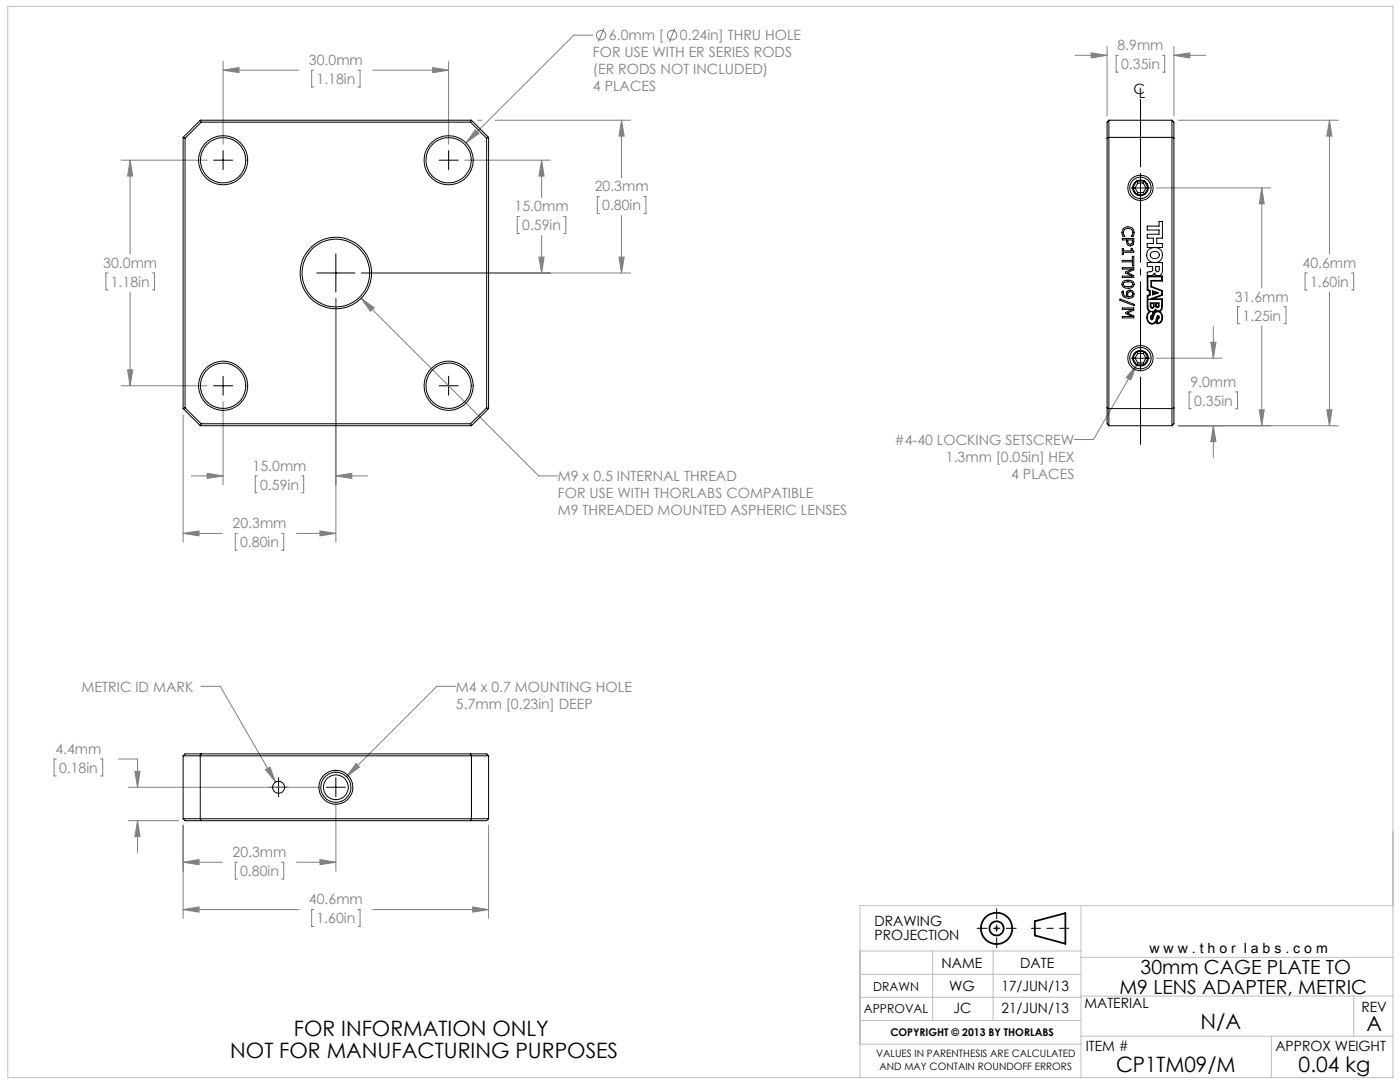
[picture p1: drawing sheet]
<svg xmlns="http://www.w3.org/2000/svg" width="279mm" height="216mm" viewBox="0 0 279 216" stroke-linecap="round" stroke-linejoin="round" font-family="sans-serif">
<g fill="none" stroke="#000" stroke-width=".35">
<path d="M206.5 183.8l6.1-1.6v6.1l-6.1-1.6z"/>
<circle cx="198.9" cy="185.2" r="3.1"/>
<circle cx="198.9" cy="185.2" r="1.4"/>
</g>
<g fill="none" stroke="#808080" stroke-width=".2">
<path d="M44.5 14l3.2-.5v1zM44.5 14h15.2M44.5 12.2v16.6M62.6 14h-.4v3.4h.4M71.4 14h.5v3.4h-.5M74.4 14h15.1M86.4 13.5l3.1 .5-3.1 .5zM89.5 12.2v16.6M118.3 7h-3.8l-21.5 21.5M120.5 5.7l-1.1 2.7M134.7 5.7l-1.1 2.7M214.6 11h6.3"/>
<path d="M217.8 10.5l3.1 .5-3.1 .6zM220.9 9.3v13.8M223.2 11h-.5v3.4h.5M232 11h.4v3.4h-.4M234.3 11h6.3M234.3 9.3v13.8M234.3 11l3.2-.5v1.1zM24.2 32h17.1M26 32l.5 3.1h-1zM26 32v18.7M92.7 32h17.2M94.9 25.9l.7 .7-2.6 1.9z"/>
<path d="M95.4 24h.8M98.8 24h27M108.1 32l.5 3.1h-1zM108.1 32v7.4M119.6 39.2h-.4v3.4h.4M124 24l.6 3.2h-1.1zM124 24v11.5M128.5 39.2h.4v3.4h-.4M230.8 37.5h22.8M235.2 24h31.9M251.8 37.5l.5 3.2h-1zM251.8 37.5v19.9"/>
<path d="M265.3 24v26.7M265.3 24l.5 3.2h-1zM21.6 54.5h-.5v3.4h.5M26 58.3v18.7M30.4 54.5h.4v3.4h-.4M67 59.5v48.7M72.1 59.5l2.6 1.9-.8 .7zM72.1 59.5l35.4 35.5h3.8M72.1 54.5h53.7M103.7 43.2h-.5v3.4h.5M107.6 51.3h1l-.5 3.2zM108.1 47v7.5"/>
<path d="M112.5 43.2h.4v3.4h-.4M123.5 51.3h1.1l-.6 3.2zM124 43v11.5M260.9 54.5h-.4v3.4h.4M265.3 58.3v26.6M269.7 54.5h.5v3.4h-.5M24.2 77h17.1M25.5 73.8h1l-.5 3.2zM226.8 72.8l-1.1 3-.9-.5zM226.8 72.8l-8.6 14.9h-3.8M230.8 71.5h13.1M237.7 78.2h-.4v3.4h.4"/>
<path d="M241.7 68.3h1l-.6 3.2zM242.1 65.1v6.4M246.6 78.2h.4v3.4h-.4M247.4 61.2h-.4v3.4h.4M251.8 65v19.9M256.2 61.2h.4v3.4h-.4M36.5 82.8v25.4M38.2 95h6.3M41.3 94.4l3.2 .6-3.2 .5zM44.5 80.2v16.5M51.4 95h-.5v3.3h.5M60.2 95h.4v3.3h-.4"/>
<path d="M67 95l3.2-.6v1.1zM67 95h6.4M235.2 84.9h31.9M242.1 84.9v6.4M242.1 84.9l.6 3.2h-1zM251.3 81.8h1l-.5 3.1zM264.8 81.8h1l-.5 3.1zM36.5 106.4l3.2-.5v1zM36.5 106.4h7.9M47.4 106.4h-.4v3.4h.4M56.2 106.4h.4v3.4h-.4M59.2 106.4h7.8"/>
<path d="M63.9 105.9l3.1 .5-3.1 .5zM40.1 136.9h3.9l11 19.2M91 136.9h-3.8l-18.1 18.1M11.3 151.4h-.5v3.4h.5M20.1 151.4h.4v3.4h-.4M23.6 151.4h3.8v5.7M25.6 157.1h38.3M26.9 153.9h1l-.5 3.2zM53 153.6l.9-.5 1.1 3zM71 152.4l.8 .7-2.7 1.9zM25.6 163.8h10.1M27.4 163.8l.5 3.1h-1z"/>
<path d="M27.4 163.8v6.3M36.5 172l3.2-.5v1zM36.5 164.6v18.7M36.5 172h7.9M47.4 172h-.4v3.4h.4M56.2 172h.4v3.4h-.4M59.2 172h7.8M63.9 171.5l3.1 .5-3.1 .5zM67 160.3v13.5M97.5 164.6v18.7M36.5 181.5l3.2-.5v1zM36.5 181.5h23.2"/>
<path d="M62.6 181.5h-.4v3.4h.4M71.4 181.5h.5v3.4h-.5M74.4 181.5h23.1M94.3 181l3.2 .5-3.2 .5zM198.4 185.2h1M198.5 184.9l.7 .7M198.9 184.7v1M199.2 184.9l-.7 .7"/>
<circle cx="120" cy="7" r=".95"/>
<circle cx="134.1" cy="7" r=".95"/>
</g>
<path d="M205.8 185.2h7.5" fill="none" stroke="#000" stroke-width=".2" stroke-dasharray="15.2 1.3 1.3 1.3" stroke-dashoffset="13.4"/>
<path d="M195 185.2h7.8M198.9 181.3v7.8" fill="none" stroke="#000" stroke-width=".2" stroke-dasharray="15.2 1.3 1.3 1.3" stroke-dashoffset="13.2"/>
<g fill="none" stroke="#c0c0c0" stroke-width=".2">
<path d="M1.6 1.3h276.4v213.7h-276.4zM171.6 189.8h44.1M171.6 199h44.1M171.6 194.4h44.1M186.1 189.8v13.8M198.2 189.8v13.8M215.7 198.8h62.3M215.7 180.7v34.3M215.7 191h62.3M270.2 198.8v8M278 180.7h-106.4v34.3M171.6 203.6h44.1"/>
<path d="M171.6 208.4h44.1M215.7 206.8h62.3M253.7 206.8v8.2"/>
</g>
<path d="M227.6 88.7v-68.9" fill="none" stroke="#000" stroke-width=".2" stroke-dasharray="15.2 1.3 1.3 1.3" stroke-dashoffset="1.8"/>
<g fill="none" stroke="#000" stroke-width=".2">
<path d="M42.6 32h3.8M44.5 30.1v3.8M87.6 32h3.8M89.5 30.1v3.8M225.7 37.5h3.8M227.6 35.6v3.8M63.2 54.5h7.6M67 50.7v7.6M42.6 77h3.8M44.5 75.1v3.8M87.6 77h3.8M89.5 75.1v3.8"/>
<path d="M225.7 71.5h3.8M227.6 69.6v3.8M53.7 157.1h3.8M55.6 155.2v3.8M65.1 157.1h3.8M67 155.2v3.8"/>
</g>
<path d="M44.5 14l3.2-.5v1zM86.4 13.5l3.1 .5-3.1 .5zM26 32l.5 3.1h-1zM25.5 73.8h1l-.5 3.2zM41.3 94.4l3.2 .6-3.2 .5zM67 95l3.2-.6v1.1zM36.5 106.4l3.2-.5v1zM63.9 105.9l3.1 .5-3.1 .5zM108.1 32l.5 3.1h-1zM107.6 51.3h1l-.5 3.2zM124 24l.6 3.2h-1.1zM123.5 51.3h1.1l-.6 3.2zM94.9 25.9l-1.9 2.6 2.6-1.9zM72.1 59.5l1.8 2.6 .8-.7zM217.8 10.5l3.1 .5-3.1 .6zM234.3 11l3.2-.5v1.1zM265.3 24l.5 3.2h-1zM264.8 81.8h1l-.5 3.1zM226.8 72.8l-2 2.5 .9 .5zM242.1 84.9l.6 3.2h-1zM241.7 68.3h1l-.6 3.2zM251.3 81.8h1l-.5 3.1zM251.8 37.5l.5 3.2h-1zM36.5 181.5l3.2-.5v1zM94.3 181l3.2 .5-3.2 .5zM71 152.4l-1.9 2.6 2.7-1.9zM53 153.6l2 2.5-1.1-3zM36.5 172l3.2-.5v1zM63.9 171.5l3.1 .5-3.1 .5zM27.4 163.8l.5 3.1h-1zM26.9 153.9h1l-.5 3.2z" fill="#808080"/>
<g fill="none" stroke="#000" stroke-width=".2">
<path d="M36.5 27.4v54.1M36.5 27.4l.4 .2M36.9 27.6v53.8M40 24l-3.5 3.4M40 24l.1 .4M40 24h54.1M40.1 24.4l-3.2 3.2M40.1 24.4h53.8M93.9 24.4l3.2 3.2M94.1 24l3.4 3.4M94.1 24l-.2 .4M97.1 27.6v53.8"/>
<path d="M97.5 27.4l-.4 .2M97.5 27.4v54.1M220.9 27.6l.4-.2h12.6l.4 .2M221.3 24h12.6M221.3 24v60.9M221.3 24l-.4 .4v60.2l.4 .3M226.1 37.5l.7 1.3M226.1 37.5h.4M226.5 37.5l.6 1M226.8 36.2l-.7 1.3M226.8 36.2l.2 .3M227 36.5l-.5 1"/>
<path d="M227.1 38.5l-.3 .3M228.1 36.5h-1.1M228.1 36.5l.6 1M228.2 38.4l.2 .4M228.2 38.4l-1.1 .1M228.4 36.1l.7 1.4M228.4 36.1l-1.6 .1M228.4 36.1l-.3 .4M228.4 38.8h-1.6M228.7 37.5l-.5 .9M228.7 37.5h.4M229.1 37.5l-.7 1.3"/>
<path d="M233.9 24v60.9M233.9 24l.4 .4v60.2l-.4 .3M223.5 59.7l2.8 1v.3l-2.8-1.1zM223.9 58.1h.3v.3a.74 .74 0 0 0 .8 .8 .8 .8 0 0 1 .2-1.2 .8 .8 0 0 1 1.1 .4 .8 .8 0 0 1-.6 1.1 1.25 1.25 0 0 1-1.8-1.4zM224 49.6h.2v.5h1.5v-.5h.3l.3 .7h-2.1v.5h-.2zM224 47.6h2.3v.6a.73 .73 0 0 1-.8 .9 .73 .73 0 0 1-.7-.9v-.3h-.8zM224 52h2v-.8h.3v1.9h-.3v-.9h-2zM224 53.4h2.3v.4l-1.3 .6 1.3 .6v.4h-2.3v-.3h2l-1.4-.6v-.2l1.4-.6h-2zM224.2 56.2a1.56 1.56 0 0 1 2.1 .3 .89 .89 0 0 1-1.2 1 .85 .85 0 0 1-1-.3 .85 .85 0 0 1 .1-1zM224.2 58.1h.1M224.3 56.4a1.44 1.44 0 0 1 1.8 .2v.2a1.32 1.32 0 0 1-1.8 .2zM224.5 47.1a.91 .91 0 0 1 0-1.3 .91 .91 0 0 1 1.3 0 .91 .91 0 0 1 0 1.3"/>
<path d="M224.5 47.2h-.4a1.21 1.21 0 0 1 1-1.9 1.21 1.21 0 0 1 1 1.9h-.3M224.5 47.1v.1M225.1 47.9h.9a.58 .58 0 0 1-.4 .9 .63 .63 0 0 1-.5-.9zM225.8 47.1v.1M229 52.4h3v1.5a.87 .87 0 0 1-.6 1.1 .87 .87 0 0 1-1-.5 1.35 1.35 0 0 1-1.3 .6h2.9v1h-2.2v1.1l2.2 .8v.9l-1.9 .7h1.9l-.1 2-.5 .6a1.35 1.35 0 0 1 .6 1.3 1.35 1.35 0 0 1-.9 1.1h-.2v-.8a1.03 1.03 0 0 1-1.3 .8 1.03 1.03 0 0 1-.8-1.2l.2-.8 .4-.4-.3-.3-.1-.7v-2.2l.4-.2v-.7l-.4-.2v-3.6h.1a.85 .85 0 0 0 .9-.5v-.6h-1zM229 45.1h2.3v-.9h.7v3.3h-1.1v1.1h1.1v.8h-3v-.8h1.2v-1.1h-1.2v-.8h2.3v-.8h-2.3zM229.1 55.2h2.7v.8h-2.1v1.3l2.1 .8v.7l-2.5 1h2.5v1.3a.71 .71 0 0 1-.3 .8 .71 .71 0 0 1-.9-.2l-.3 .4-.3 .1v.6a.46 .46 0 0 0-.5 .5 .46 .46 0 0 0 .5 .4 2.08 2.08 0 0 1 .9-1.5 1.13 1.13 0 0 1 1 1 1.13 1.13 0 0 1-.7 1.2l-.2 .1v-.8a.39 .39 0 0 0 .4-.4 .39 .39 0 0 0-.4-.4v.1a1.55 1.55 0 0 1-1.1 1.5 1.24 1.24 0 0 1-.9-1.1 1.24 1.24 0 0 1 .8-1.2 .9 .9 0 0 1-.7-1.1v-2l.5-.2v-.9l-.5-.2zM229.2 49.9a1.59 1.59 0 0 1 2.3-.1 1.59 1.59 0 0 1 0 2.3 1.59 1.59 0 0 1-2.2-.1 1.59 1.59 0 0 1-.1-2.1zM229.8 50.4a.98 .98 0 0 1 1.6 .5 .89 .89 0 0 1-1 .7 .89 .89 0 0 1-.8-.9zM230 58l1.1 .5-1.1 .3zM230.2 58.2l.6 .2-.6 .2zM230.4 54.5h.1"/>
<path d="M230.5 52.4h.1M230.6 53.2h.8v.6a.35 .35 0 0 1-.4 .4 .35 .35 0 0 1-.4-.3zM224 61.5h2.3v.4l-1.3 .6 1.3 .5v.4h-2.3v-.3h2l-1.4-.6v-.1l1.4-.7h-2zM226.1 71.5l.7 1.3M226.5 71.5h-.4M226.5 71.5l.6 .9M226.8 70.2l.2 .3M226.8 70.2l-.7 1.3M227 70.5h1.1M227 70.5l-.5 1M227.1 72.4h1.1M227.1 72.4l-.3 .4"/>
<path d="M228.1 70.5l.6 .9M228.2 72.4l.2 .4M228.4 70.1l-1.6 .1M228.4 70.1l-.3 .4M228.4 70.1l.7 1.3M228.4 72.8h-1.6M228.7 71.4l-.5 1M228.7 71.4h.4M229.1 71.4l-.7 1.4M229.6 60.4h.7v.7a.39 .39 0 0 1-.4 .4 .39 .39 0 0 1-.3-.4zM229.7 60.6h.5v.5a.25 .25 0 0 1-.3 .3 .25 .25 0 0 1-.2-.3zM229.9 63h.2l-.3 .6-.1-.3z"/>
<path d="M230.2 62.3l.4-.4 .3 .2-.4 .1-.3 .7zM230.6 60.4h.7v.7a.34 .34 0 0 1-.3 .3 .34 .34 0 0 1-.4-.3zM230.8 60.6h.4v.4a.2 .2 0 0 1-.2 .2 .2 .2 0 0 1-.2-.2zM231.1 63.1v.4l-.2 .1zM36.5 81.5l3.5 3.4M36.9 81.4l-.4 .1M36.9 81.4l3.2 3.2M40 84.9h54.1M40.1 84.6l-.1 .3M40.1 84.6h53.8M93.9 84.6l.2 .3M97.1 81.4l-3.2 3.2"/>
<path d="M97.1 81.4l.4 .1M97.5 81.5l-3.4 3.4M220.9 81.4l.4 .1h12.6l.4-.1M221.3 84.9h12.6M36.5 150.8v12.6M36.5 150.8h61M36.5 150.8l.4-.4h60.2l.4 .4M40.1 150.4l-.1 .4v12.6l.1 .4M93.9 150.4l.2 .4v12.6l-.2 .4M97.5 150.8v12.6M36.5 163.4h61M36.5 163.4l.4 .4h60.2l.4-.4"/>
<circle cx="44.5" cy="32" r="4.9"/>
<circle cx="44.5" cy="32" r="4.5"/>
<circle cx="89.5" cy="32" r="4.9"/>
<circle cx="89.5" cy="32" r="4.5"/>
<circle cx="227.6" cy="37.5" r="2.53"/>
<circle cx="227.6" cy="37.5" r="1.57"/>
<circle cx="227.6" cy="37.5" r="2.14"/>
<circle cx="67" cy="54.5" r="6.7"/>
<circle cx="67" cy="54.5" r="7.1"/>
<circle cx="225.6" cy="58.7" r=".54"/>
<circle cx="44.5" cy="77" r="4.5"/>
<circle cx="44.5" cy="77" r="4.9"/>
<circle cx="89.5" cy="77" r="4.5"/>
<circle cx="89.5" cy="77" r="4.9"/>
<circle cx="227.6" cy="71.5" r="2.52"/>
<circle cx="227.6" cy="71.5" r="1.57"/>
<circle cx="227.6" cy="71.5" r="2.13"/>
<circle cx="55.6" cy="157.1" r="1.19"/>
<circle cx="67" cy="157.1" r="3.4"/>
<circle cx="67" cy="157.1" r="2.46"/>
<circle cx="67" cy="157.1" r="3"/>
</g>
<g font-size="4.2">
<text x="58.6" y="206.8">FOR INFORMATION ONLY</text>
<text x="239.6" y="205.2">N/A</text>
<text x="272.7" y="205.8">A</text>
<text x="45.9" y="211">NOT FOR MANUFACTURING PURPOSES</text>
<text x="222.7" y="213.9">CP1TM09/M</text>
<text x="259.2" y="213.9">0.04 kg</text>
</g>
<g font-size="3.9">
<text x="227.6" y="194.4">30mm CAGE PLATE TO</text>
<text x="223.4" y="198.3">M9 LENS ADAPTER, METRIC</text>
</g>
<g font-size="2.8" fill="#808080">
<text x="118.3" y="11.4">FOR USE WITH ER SERIES RODS</text>
<text x="121.5" y="8.1">6.0mm [</text>
<text x="135.7" y="8.1">0.24in] THRU HOLE</text>
<text x="223" y="10">8.9mm</text>
<text x="61.7" y="12.9">30.0mm</text>
<text x="63.2" y="16.7">1.18in</text>
<text x="118.3" y="14.8">(ER RODS NOT INCLUDED)</text>
<text x="223.7" y="13.8">0.35in</text>
<text x="118.3" y="18.2">4 PLACES</text>
<text x="118.7" y="38.2">20.3mm</text>
<text x="120.2" y="42">0.80in</text>
<text x="102.7" y="42.2">15.0mm</text>
<text x="104.2" y="46">0.59in</text>
<text x="20.6" y="53.4">30.0mm</text>
<text x="259.9" y="53.4">40.6mm</text>
<text x="22.1" y="57.2">1.18in</text>
<text x="261.5" y="57.2">1.60in</text>
<text x="246.4" y="60.2">31.6mm</text>
<text x="248" y="64">1.25in</text>
<text x="237.6" y="77.2">9.0mm</text>
<text x="238.3" y="81">0.35in</text>
<text x="178.5" y="88.8">#4-40 LOCKING SETSCREW</text>
<text x="50.4" y="93.9">15.0mm</text>
<text x="188.8" y="92.1">1.3mm [0.05in] HEX</text>
<text x="201.8" y="95.5">4 PLACES</text>
<text x="51.9" y="97.7">0.59in</text>
<text x="111.3" y="96">M9 x 0.5 INTERNAL THREAD</text>
<text x="111.3" y="99.4">FOR USE WITH THORLABS COMPATIBLE</text>
<text x="46.4" y="105.4">20.3mm</text>
<text x="111.3" y="102.8">M9 THREADED MOUNTED ASPHERIC LENSES</text>
<text x="47.9" y="109.2">0.80in</text>
<text x="16.3" y="138">METRIC ID MARK</text>
<text x="91" y="138">M4 x 0.7 MOUNTING HOLE</text>
<text x="91" y="141.4">5.7mm [0.23in] DEEP</text>
<text x="11.1" y="150.4">4.4mm</text>
<text x="11.8" y="154.2">0.18in</text>
<text x="46.4" y="171">20.3mm</text>
<text x="47.9" y="174.8">0.80in</text>
<text x="61.7" y="180.4">40.6mm</text>
<text x="63.2" y="184.2">1.60in</text>
</g>
<g font-size="2.8">
<text x="226.2" y="18.7">C</text>
<text x="227.3" y="19.5">L</text>
<text x="174.5" y="184.8">DRAWING</text>
<text x="174.5" y="187.6">PROJECTION</text>
<text x="229.4" y="190.2">w w w . t h o r l a b s . c o m</text>
<text x="187.9" y="193.2">NAME</text>
<text x="189.4" y="197.7">WG</text>
<text x="199.9" y="197.7">17/JUN/13</text>
<text x="203.6" y="193.2">DATE</text>
<text x="190.3" y="202.2">JC</text>
<text x="199.9" y="202.2">21/JUN/13</text>
<text x="216.4" y="201.2">MATERIAL</text>
<text x="271.7" y="201.8">REV</text>
<text x="216.7" y="209.7">ITEM #</text>
<text x="254.5" y="209.7">APPROX WEIGHT</text>
</g>
<g font-size="2.5">
<text x="174.2" y="197.7">DRAWN</text>
<text x="172.4" y="202.2">APPROVAL</text>
</g>
<text font-size="2.1" x="177.7" y="206.8">COPYRIGHT © 2013 BY THORLABS</text>
<g font-size="2">
<text x="174.8" y="211">VALUES IN PARENTHESIS ARE CALCULATED</text>
<text x="175.5" y="213.5">AND MAY CONTAIN ROUNDOFF ERRORS</text>
</g>
</svg>
